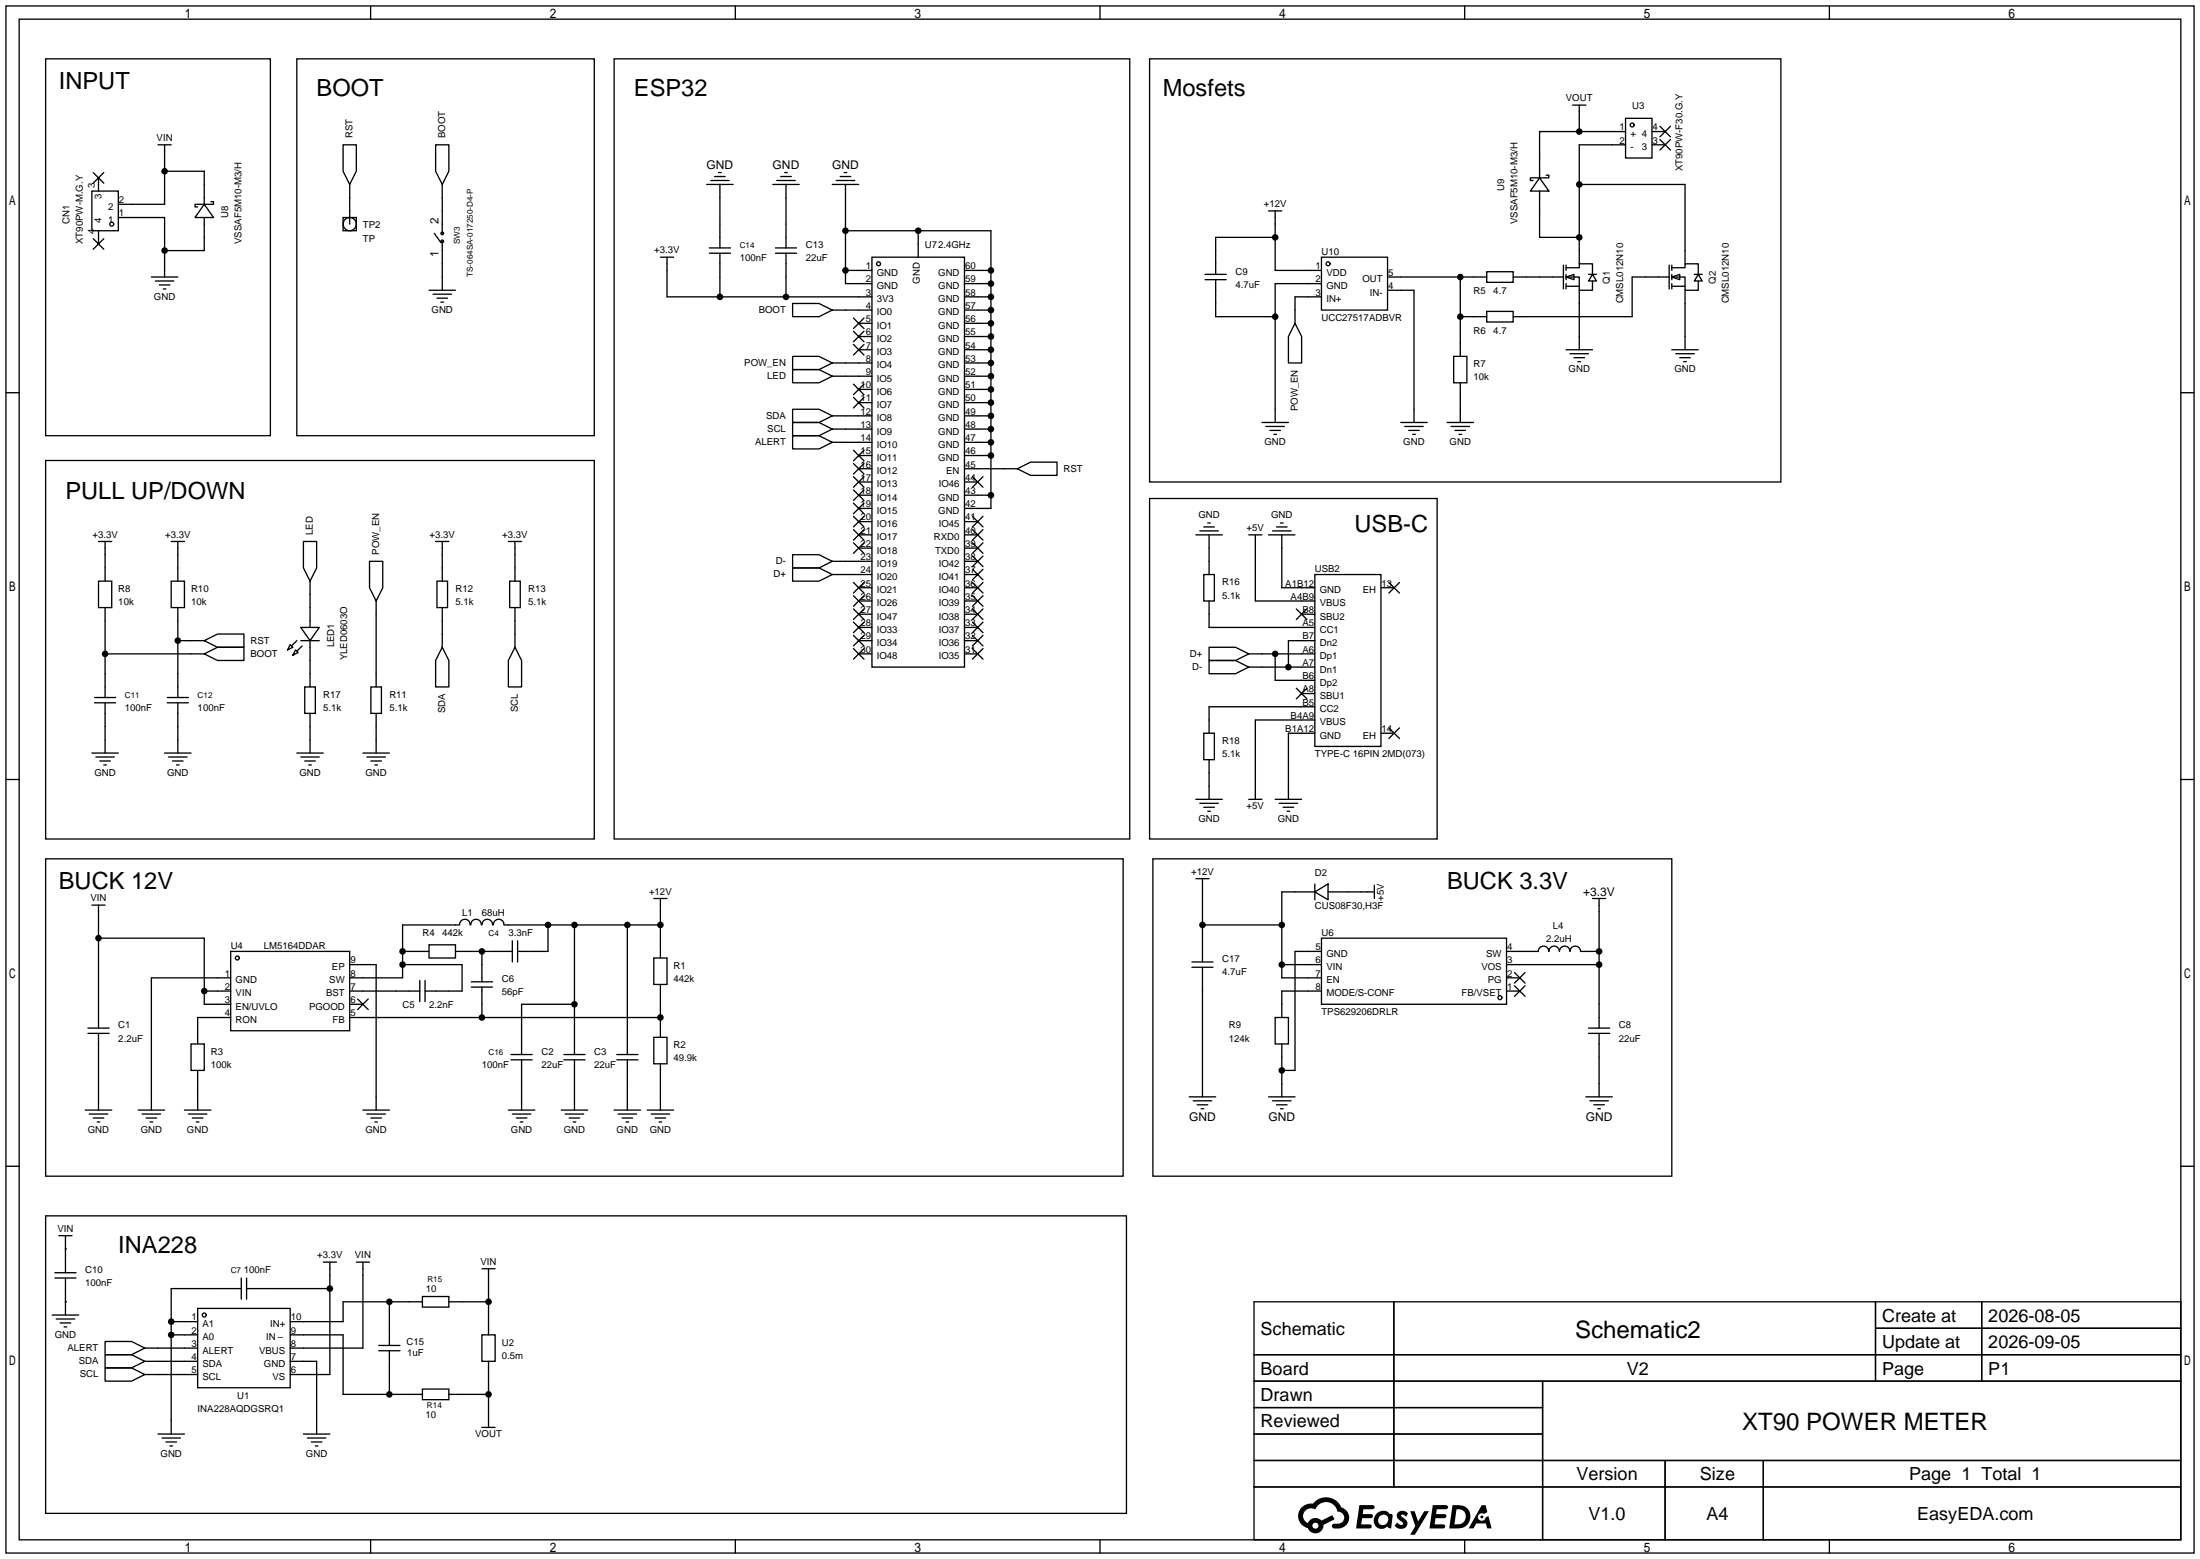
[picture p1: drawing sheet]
<svg xmlns="http://www.w3.org/2000/svg" width="423mm" height="299mm" viewBox="0 0 423 299" stroke-linecap="round" stroke-linejoin="round" font-family="sans-serif">
<g fill="none" stroke="#000" stroke-width=".25">
<path d="M1.1 1.1h420.4v297.2h-420.4zM3.7 3.7h415.3v292.1h-415.3zM8.8 11.3h43.1v72.4h-43.1zM57 11.3h57.2v72.4h-57.2zM71.2 1.1v2.6M118 11.3h99v149.9h-99zM141.3 1.1v2.6M211.3 1.1v2.6M220.9 11.3h121.2v81.3h-121.2zM281.4 1.1v2.6M351.5 1.1v2.6M17.7 36.7h5v7.6h-5z"/>
<path d="M17.9 33.1l2 2.1M18.9 34.2v2.5M19.9 33.1l-2 2.1M30.4 27.8h2.5M31.6 27.8v11.4h-8.9M31.6 32.9h7.6v6.3M39.2 39.2l1.8 2.6h-3.5zM40.5 38.7h.5v.5h-3.5v.6h.5M65.9 27.8h2.6v5.1l-1.3 2.5-1.3-2.5zM67.2 35.4v7.7M83.7 27.8h2.5v5.1l-1.2 2.5-1.3-2.5zM85 35.4v9.4"/>
<path d="M135.8 35.4h5M136.5 34.7h3.6M137.3 33.9h2M138 33.1h.6M138.3 35.4v12.2M148.5 35.4h5M149.2 34.7h3.6M150 33.9h2M150.7 33.1h.6M151 35.4v12.2M159.9 35.4h5.1M160.7 34.7h3.5"/>
<path d="M161.4 33.9h2M162.2 33.1h.5M162.4 35.4v19.1h5.1M295.8 34.2l1.8 2.5h-3.6zM295.8 36.7v8.9h7.6M297.1 33.7h.5v.5h-3.6v.5h.5M302.1 20.2h2.6M303.4 35.4h20.3v15.3M303.4 20.2v5.1M312.3 22.7h5.1v7.7h-5.1zM312.3 27.8h-8.9v22.9M312.3 25.3h-16.5v8.9"/>
<path d="M317.4 25.3h2.5M317.4 27.8h2.5M318.9 26.8l2 2M318.9 24.3l2 2M320.9 26.8l-2 2M320.9 24.3l-2 2M17.9 45.8l2 2.1M18.9 44.3v2.6M19.9 45.8l-2 2.1M22.7 41.8h8.9v11.4M29.1 53.2h5.1M29.8 54h3.6"/>
<path d="M30.6 54.7h2M31.4 55.5h.5M39.2 41.8v6.3h-7.6M65.9 41.8h2.6v2.5h-2.6zM82.4 55.8h5.1M83.2 56.5h3.5M83.4 44.8l1.3 1.8M83.9 57.3h2.1M84.7 58h.5M85 46.4v9.4M126.9 49.4h2.5M128.1 49.4v7.6h39.4"/>
<path d="M136.3 47.6h4M136.3 48.6h4M138.3 48.6v8.4M149 47.6h4M149 48.6h4M151 48.6v8.4M152.3 58.3h5.1l2.5 1.3-2.5 1.2h-5.1zM159.9 59.6h7.6M162.4 51.9h5.1M162.4 44.3h28v53.4h-5.1M167.5 49.4h17.8v78.7h-17.8zM176.4 44.3v5.1"/>
<path d="M185.3 59.6h5.1M185.3 51.9h5.1M185.3 54.5h5.1M185.3 57h5.1M231.5 52.7h4.1M231.5 53.7h4.1M233.6 53.7v7.1h11.4M243.7 40.5h2.6M245 40.5v11.4h8.9M245 45.6h-11.4v7.1M253.9 49.4h12.7v10.2h-12.7zM253.9 54.5h-8.9v26.7"/>
<path d="M253.9 57h-5.1v5.1M266.6 55.8h5.1v25.4M266.6 53.2h19M280.5 53.2v15.3M285.6 59.8h5.1v2h-5.1zM285.6 52.2h5.1v2h-5.1zM290.7 53.2h9.7M300.4 50.9v4.6M300.9 53.2l1.5-.5v1zM300.9 51.4h2.5v-.7h2.5v2M300.9 53.2h2.5v2.6h2.5v-1.8M300.9 55h2.5"/>
<path d="M300.9 50.9v1M300.9 52.7v1M300.9 54.5v1M303.4 55.8v11.4M305.2 52.7h1.5M305.9 52.7l.8 1.3h-1.5zM320.7 50.9v4.6M320.7 53.2h-7.1v7.6h-22.9M321.2 53.2l1.5-.5v1zM321.2 51.4h2.5v-.7h2.6v2M321.2 53.2h2.5v2.6h2.6v-1.8M321.2 55h2.5"/>
<path d="M321.2 50.9v1M321.2 52.7v1M321.2 54.5v1M323.7 55.8v11.4M325.5 52.7h1.5M326.3 52.7l.7 1.3h-1.5zM1.1 75.4h2.6M152.3 71h5.1l2.5 1.3-2.5 1.2h-5.1zM152.3 68.5h5.1l2.5 1.2-2.5 1.3h-5.1zM152.3 78.6h5.1l2.5 1.3-2.5 1.3h-5.1zM159.9 72.3h7.6M159.9 69.7h7.6"/>
<path d="M159.9 79.9h7.6M164 61.1l2 2M164 63.6l2 2.1M164 66.2l2 2M164 73.8l2 2M164 76.3l2 2.1M165 67.2h2.5M165 62.1h2.5M165 64.6h2.5M165 74.8h2.5M165 77.3h2.5M166 61.1l-2 2"/>
<path d="M166 63.6l-2 2.1M166 66.2l-2 2M166 73.8l-2 2M166 76.3l-2 2.1M185.3 67.2h5.1M185.3 72.3h5.1M185.3 69.7h5.1M185.3 79.9h5.1M185.3 62.1h5.1M185.3 64.6h5.1M185.3 74.8h5.1M185.3 77.3h5.1"/>
<path d="M248.8 62.1l1.3 2.5v5.1h-2.6v-5.1zM279.3 68.5h2.5v5h-2.5zM280.5 73.5v7.7M280.5 60.8h5.1M300.9 67.2h5M301.6 67.9h3.6M302.4 68.7h2M303.1 69.5h.6M321.2 67.2h5.1M321.9 67.9h3.6M322.7 68.7h2M323.5 69.5h.5"/>
<path d="M419 75.4h2.5M8.8 88.5h105.4v72.7h-105.4zM152.3 81.2h5.1l2.5 1.2-2.5 1.3h-5.1zM152.3 83.7h5.1l2.5 1.3-2.5 1.2h-5.1zM159.9 82.4h7.6M159.9 85h7.6M164 86.5l2 2M164 89l2 2.1M164 91.6l2 2M164 94.1l2 2M164 96.6l2 2.1M164 99.2l2 2"/>
<path d="M165 90h2.5M165 87.5h2.5M165 92.6h2.5M165 95.1h2.5M165 97.7h2.5M166 86.5l-2 2M166 89l-2 2.1M166 91.6l-2 2M166 94.1l-2 2M166 96.6l-2 2.1M166 99.2l-2 2M185.3 82.4h5.1"/>
<path d="M185.3 90h10.2M185.3 85h5.1M185.3 87.5h5.1M185.3 92.6h2.5M185.3 95.1h5.1M186.8 99.2l2 2M186.8 91.6l2 2M188.8 91.6l-2 2M188.8 99.2l-2 2M195.5 90l2.5-1.2h5.1v2.5h-5.1zM220.9 95.8h55.2v65.4h-55.2zM242.4 81.2h5.1"/>
<path d="M243.2 81.9h3.6M244 82.7h2M244.7 83.4h.5M269.1 81.2h5.1M269.9 81.9h3.5M270.6 82.7h2.1M271.4 83.4h.5M278 81.2h5.1M278.8 81.9h3.5M279.5 82.7h2.1M280.3 83.4h.5M18.9 111.6h2.6v5.1h-2.6z"/>
<path d="M18.9 104h2.6M20.2 104v7.6M20.2 116.7v17.3M32.9 111.6h2.5v5.1h-2.5zM32.9 104h2.5M34.2 104v7.6M34.2 116.7v17.3M58.3 104h2.5v5.1l-1.2 2.5-1.3-2.5zM59.6 111.6v8.9M71 107.8h2.5v5.1l-1.2 2.5-1.3-2.5zM72.3 115.4v16.6M83.7 104h2.5"/>
<path d="M83.9 111.6h2.1v5.1h-2.1zM85 104v7.6M85 116.7v7.6M97.7 104h2.5M97.9 111.6h2v5.1h-2zM98.9 104v7.6M98.9 116.7v7.6M152.3 109.1h5.1l2.5 1.3-2.5 1.2h-5.1zM152.3 106.6h5.1l2.5 1.2-2.5 1.3h-5.1zM159.9 110.4h7.6M159.9 107.8h7.6M164 101.7l2 2.1"/>
<path d="M164 104.3l2 2M164 111.9l2 2M164 114.4l2 2.1M164 117l2 2M164 119.5l2 2M165 102.7h2.5M165 100.2h2.5M165 105.3h2.5M165 112.9h2.5M165 115.4h2.5M165 118h2.5M166 101.7l-2 2.1"/>
<path d="M166 104.3l-2 2M166 111.9l-2 2M166 114.4l-2 2.1M166 117l-2 2M166 119.5l-2 2M185.3 102.7h2.5M185.3 110.4h2.5M185.3 107.8h2.5M185.3 100.2h2.5M185.3 105.3h2.5M185.3 112.9h2.5M185.3 115.4h2.5"/>
<path d="M185.3 118h2.5M186.8 114.4l2 2.1M186.8 119.5l2 2M186.8 117l2 2M186.8 111.9l2 2M186.8 109.3l2 2.1M186.8 106.8l2 2M186.8 104.3l2 2M186.8 101.7l2 2.1M188.8 101.7l-2 2.1M188.8 119.5l-2 2M188.8 117l-2 2"/>
<path d="M188.8 114.4l-2 2.1M188.8 111.9l-2 2M188.8 109.3l-2 2.1M188.8 106.8l-2 2M188.8 104.3l-2 2M229.7 102.7h5.1M230.5 102h3.6M231.3 110.4h2v5h-2zM231.3 101.2h2M232 100.5h.5M232.3 102.7v7.7M232.3 115.4v5.1h20.3"/>
<path d="M239.9 102.7h2.5M241.2 102.7v12.7h11.4M243.7 102.7h5.1M244.5 102h3.5M245.2 101.2h2.1M246 100.5h.5M246.3 102.7v10.2h6.3M249 117l2.1 2M250.1 118h2.5M251.1 117l-2.1 2M252.6 110.4h12.7v33h-12.7zM265.3 112.9h2.5"/>
<path d="M266.8 111.9l2.1 2M268.9 111.9l-2.1 2M18.2 134h4M18.2 135h4M20.2 135v9.7M20.2 125.6h19M32.1 134h4.1M32.1 135h4.1M34.2 135v9.7M34.2 123.1h5M39.2 123.1l2.6-1.3h5.1v2.5h-5.1zM39.2 125.6l2.6-1.3h5.1v2.6h-5.1z"/>
<path d="M55.8 123.8l.5 .5-1.1 .5zM56.8 124.8l.5 .5-1 .6zM57 123.1l-1 1M57.8 120.5h3.5l-1.7 2.6zM57.8 123.1h3.5M58 124.1l-1 1M58.5 132h2.1v5h-2.1zM59.6 123.1v8.9M59.6 137v7.7M71.2 132h2.1v5h-2.1zM72.3 137v7.7M85 124.3l1.2 2.6v5.1h-2.5v-5.1z"/>
<path d="M98.9 124.3l1.3 2.6v5.1h-2.5v-5.1zM164 122l2 2.1M164 124.6l2 2M165 125.6h2.5M165 123.1h2.5M165 120.5h2.5M166 122l-2 2.1M166 124.6l-2 2M185.3 125.6h2.5M185.3 123.1h2.5M185.3 120.5h2.5M186.8 124.6l2 2"/>
<path d="M186.8 122l2 2.1M188.8 124.6l-2 2M188.8 122l-2 2.1M232.3 124.3h5.1l2.5 1.3-2.5 1.3h-5.1zM232.3 126.9h5.1l2.5 1.2-2.5 1.3h-5.1zM239.9 125.6h12.7M239.9 128.1h12.7M245 125.6v5.1h7.6M249 132.2l2.1 2M250.1 133.2h2.5M251.1 132.2l-2.1 2M252.6 135.8h-20.3v5"/>
<path d="M252.6 123.1h-5.1v5M252.6 138.3h-11.4v15.2M266.8 139.8l2.1 2.1M268.9 139.8l-2.1 2.1M1.1 149.7h2.6M17.7 144.7h5M18.4 145.4h3.6M19.2 146.2h2M19.9 146.9h.5M31.6 144.7h5.1M32.4 145.4h3.5M33.1 146.2h2.1"/>
<path d="M33.9 146.9h.5M57 144.7h5.1M57.8 145.4h3.5M58.5 146.2h2.1M59.3 146.9h.5M69.7 144.7h5.1M70.5 145.4h3.5M71.2 146.2h2.1M72 146.9h.5M229.7 153.5h5.1M230.5 154.3h3.6M231.3 140.8h2v5.1h-2z"/>
<path d="M231.3 155.1h2M232 155.8h.5M232.3 145.9v7.6M239.9 153.5h2.5M245 153.5h5.1M245.7 154.3h3.6M246.5 155.1h2M247.3 155.8h.5M252.6 140.8h-5.1v12.7M265.3 140.8h2.5M419 149.7h2.5M8.8 165h207v60.9h-207z"/>
<path d="M17.7 173.9h2.5M18.9 173.9v23.6M90.3 177.7a1.01 1.01 0 0 0-1-1.1 1.01 1.01 0 0 0-1 1.1h-11v10.1h-10.1M90.4 177.7a1.01 1.01 0 0 1 1.1-1.1 1.01 1.01 0 0 1 1 1.1M92.6 177.7a1.01 1.01 0 0 1 1-1.1 1.01 1.01 0 0 1 1 1.1M94.8 177.7a1.01 1.01 0 0 1 1-1.1 1.01 1.01 0 0 1 1 1.1M96.9 177.7h30M105.3 177.7v5.1h-5.9M110.4 177.7v24.9M120.5 177.7v24.9M125.6 172.6h2.5M126.9 172.6v11.4"/>
<path d="M221.5 165h99.7v60.9h-99.7zM229.7 168.8h2.6M231 168.8v16M231 177.7h15.3M252.6 171.3l2.5-1.5v3zM252.6 171.3h-6.3v16.5h7.6M252.6 169.8v3M255.1 171.3h8.9M264 170.1v2.5M305.9 172.6h2.6M307.2 172.6v24.9M16.9 198.5h4.1"/>
<path d="M16.9 197.5h4.1M18.9 198.5v14.7M18.9 180.2h20.3v12.7h5.1M39.2 190.4h5.1M44.3 182.8h22.9v15.2h-22.9zM44.3 195.5h-6.3v5M44.3 187.8h-15.2v25.4M67.2 185.3h5.1v27.9M67.2 190.4h13.4M67.2 192.9h2.5M67.2 195.5h59.7M68.7 191.9l2 2"/>
<path d="M70.7 191.9l-2 2M77.3 185.3h11.5v5.1h-7.1M77.3 182.8h5.1M80.6 188.3v4.1M81.7 188.3v4.1M82.4 181.5h5.1v2.5h-5.1zM87.5 182.8h10.9M90.6 189.6h4M90.6 188.6h4M92.6 182.8v5.8M92.6 189.6v5.9M98.4 180.7v4.1"/>
<path d="M99.4 180.7v4.1M110.4 192.9h-10.2v9.7M125.6 184h2.5v5.1h-2.5zM125.6 199.3h2.5v5h-2.5zM126.9 189.1v10.2M229 185.8h4M229 184.8h4M231 185.8v24.9M245 195.5h2.5v5h-2.5zM246.3 185.3h7.6M253.9 180.2h35.5v12.7h-35.5zM253.9 190.4h-7.6v5.1"/>
<path d="M253.9 182.8h-5.1v22.8h-2.5M289.4 182.8l6.1-.1a1.02 1.02 0 0 1 1-1 1.02 1.02 0 0 1 1.1 1.1 1.02 1.02 0 0 1 1-1.1 1.02 1.02 0 0 1 1 1.1 1.02 1.02 0 0 1 1-1.1 1.02 1.02 0 0 1 1 1.1 1.02 1.02 0 0 1 1-1.1 1.02 1.02 0 0 1 1.1 1.1h3.5M289.4 187.8h2.6M289.4 190.4h2.6M289.4 185.3h17.8M291 189.4l2 2M291 186.8l2 2M293 189.4l-2 2M293 186.8l-2 2M305.2 198.5h4M305.2 197.5h4M307.2 198.5v12.2"/>
<path d="M16.4 213.2h5.1M17.1 214h3.6M17.9 214.8h2M18.7 215.5h.5M26.5 213.2h5.1M27.3 214h3.6M28.1 214.8h2M28.8 215.5h.5M35.4 213.2h5.1M36.2 214h3.6M36.7 200.5h2.5v5.1h-2.5zM37 214.8h2"/>
<path d="M37.7 215.5h.5M38 205.6v7.6M69.7 213.2h5.1M70.5 214h3.5M71.2 214.8h2.1M72 215.5h.5M97.7 213.2h5M98.2 203.6h4M98.2 202.6h4M98.4 214h3.6M99.2 214.8h2M99.9 215.5h.6"/>
<path d="M100.2 203.6v9.6M107.8 213.2h5.1M108.3 203.6h4.1M108.3 202.6h4.1M108.6 214h3.5M109.3 214.8h2.1M110.1 215.5h.5M110.4 203.6v9.6M118 213.2h5.1M118.5 203.6h4.1M118.5 202.6h4.1M118.7 214h3.6"/>
<path d="M119.5 214.8h2M120.3 215.5h.5M120.5 203.6v9.6M124.3 213.2h5.1M125.1 214h3.6M125.9 214.8h2M126.6 215.5h.5M126.9 204.3v8.9M228.5 210.7h5.1M229.2 211.5h3.6M230 212.2h2M230.8 213h.5"/>
<path d="M243.7 210.7h5.1M244.5 211.5h3.5M245.2 212.2h2.1M246 213h.5M246.3 200.5v10.2M304.7 210.7h5.1M305.4 211.5h3.6M306.2 212.2h2M307 213h.5M1.1 224h2.6M8.8 233.6h207.6v57.1h-207.6zM11.3 237.4h2.5"/>
<path d="M12.6 239.9h.1M12.6 237.4v7.1M419 224h2.5M10 252.6h5.1M10.5 245.5h4.1M10.5 244.5h4.1M10.8 253.4h3.6M11.6 254.1h2M12.3 254.9h.5M12.6 250.1h.1M12.6 245.5v7.1M20.2 257.7h5.1l2.5 1.3-2.5 1.2h-5.1z"/>
<path d="M27.8 259h10.2M32.9 253.9h5.1M32.9 256.4h5.1M38 251.3h17.8v15.3h-17.8zM46.4 247.5h-13.5v28M46.4 245.5v4.1M47.4 247.5h16M47.4 245.5v4.1M55.8 256.4h10.1v11.4h15.3M62.1 242.4h2.5M63.4 242.4v21.6h-7.6M68.5 242.4h2.5"/>
<path d="M69.7 242.4v16.6h-13.9M72.8 258.4h4M72.8 259.5h4M74.8 250.1v8.3M74.8 259.5v8.3M81.2 249h5v2.1h-5zM81.2 250.1h-15.3v3.8h-10.1M86.2 250.1h7.7M92.6 256.4h2.5v5.1h-2.5zM92.6 243.7h2.5M93.9 243.7v12.7M240.9 250.1h178.1v45.7h-178.1z"/>
<path d="M267.8 250.1v35.5M360.3 250.1v15.2M360.3 255.1h58.7M380.7 250.1v15.2M20.2 262.8h5.1l2.5 1.2-2.5 1.3h-5.1zM20.2 260.2h5.1l2.5 1.3-2.5 1.3h-5.1zM27.8 261.5h10.2M27.8 264h10.2M30.4 275.5h5M31.1 276.2h3.6M31.9 277h2M32.6 277.7h.5"/>
<path d="M55.8 261.5h5v14M58.3 275.5h5.1M59.1 276.2h3.5M59.8 277h2M60.6 277.7h.5M81.2 266.8h5v2.1h-5zM86.2 267.8h7.7M92.6 274.2h2.5M93.9 261.5v12.7M240.9 260.2h178.1M240.9 265.3h178.1M240.9 270.4h55.5"/>
<path d="M240.9 275.5h55.5M296.4 265.3v30.5M71.2 295.8v2.5M141.3 295.8v2.5M211.3 295.8v2.5M240.9 280.5h178.1M240.9 285.6h178.1M281.4 295.8v2.5M319.9 280.5v15.3M338.8 280.5v15.3M351.5 295.8v2.5"/>
<circle cx="313.6" cy="24" r=".38"/>
<circle cx="21.5" cy="43.1" r=".38"/>
<circle cx="67.2" cy="43.1" r="1.27"/>
<circle cx="85" cy="44.8" r=".25"/>
<circle cx="85" cy="46.4" r=".25"/>
<circle cx="168.8" cy="50.7" r=".38"/>
<circle cx="255.1" cy="50.7" r=".38"/>
<circle cx="45.6" cy="184" r=".38"/>
<circle cx="288.2" cy="191.6" r=".38"/>
<circle cx="39.2" cy="252.6" r=".38"/>
</g>
<g fill="#000">
<path d="M261.2 289.1h1.6a1.31 1.31 0 0 1 1.2 .2 .4 .4 0 0 1-.3 .6h-1.8l-.1 .9h1.6a.4 .4 0 0 1 .4 .5 .4 .4 0 0 1-.4 .3h-1.7l-.2 1.2h.8a1.23 1.23 0 0 1 1.2 .2 .39 .39 0 0 1-.3 .6h-2.7zM268.7 290.5a1.3 1.3 0 0 1 1.8 .2l-.4 .7a.54 .54 0 0 0-.9-.3l.1 .2a1.58 1.58 0 0 1 1.1 1.6 1.43 1.43 0 0 1-2.5 .2l.5-.6a.64 .64 0 0 0 .5 .4 .64 .64 0 0 0 .7-.2l-.2-.3a1.35 1.35 0 0 1-.9-1.8zM270.9 290.3h.9l.6 1.9 1.2-1.9h.9l-2.7 4.5h-.9l1-1.7zM275.3 289.1h1.6a1.32 1.32 0 0 1 1.2 .2 .39 .39 0 0 1-.3 .6h-1.8l-.1 .9h1.6a.4 .4 0 0 1 .4 .5 .4 .4 0 0 1-.4 .3h-1.7l-.2 1.2h.8a1.23 1.23 0 0 1 1.2 .2 .39 .39 0 0 1-.3 .6h-2.7zM284.7 289.1h.7l.3 1.4-.6 .3a.75 .75 0 0 0-1.1 .3 .75 .75 0 0 0 .5 1.1 .75 .75 0 0 0 .9-.7l.5-.3 .7 2.4h-.9l-.2-1h-1.9l-.5 1h-.9z"/>
<path d="M250.1 289.5a2.37 2.37 0 0 0 1.2 4 1.54 1.54 0 0 0 1.7 1 1.54 1.54 0 0 0 1.3-1.6l2.1-1.1-.5-.8-2 1.1a1.57 1.57 0 0 0-2.6 .5 1.5 1.5 0 0 1-.8-2.1 1.5 1.5 0 0 1 2.2-.5 2.23 2.23 0 0 1 2.3-1.5 2.23 2.23 0 0 1 2 1.9 1.16 1.16 0 0 1 1.2 1 1.16 1.16 0 0 1-1.1 1.3h-.6a.47 .47 0 0 0-.6 .4 .47 .47 0 0 0 .4 .5 2.19 2.19 0 0 0 2.4-.8 2.19 2.19 0 0 0 .1-2.5l-1.1-.8a3.2 3.2 0 0 0-5.5-.7l-1.1 .1zM252.1 293.1a.6 .6 0 0 1 1.2 0 .6 .6 0 0 1-1.2 0z"/>
<path d="M264.5 290.7a1.6 1.6 0 0 0-.4 2.2 1.6 1.6 0 0 0 2.2 .5l.2-.2 .8 .4 .3-2.5-.2-.3h-.5a1.58 1.58 0 0 0-2.4-.1zM265.1 291.3a.99 .99 0 0 1 1.6 .3 .99 .99 0 0 1-.9 1.3 .94 .94 0 0 1-1-.5 .94 .94 0 0 1 .3-1.1z"/>
<path d="M279.1 289.1l-.7 4.5h1.5a2.27 2.27 0 0 0 2.6-2.3 2.27 2.27 0 0 0-2.7-2.2zM279.8 289.9a1.5 1.5 0 0 1 1.8 1.5 1.5 1.5 0 0 1-1.9 1.4h-.3z"/>
<circle cx="31.6" cy="32.9" r=".63"/>
<circle cx="303.4" cy="25.3" r=".63"/>
<circle cx="303.4" cy="35.4" r=".63"/>
<circle cx="31.6" cy="48.1" r=".63"/>
<circle cx="138.3" cy="57" r=".63"/>
<circle cx="151" cy="57" r=".63"/>
<circle cx="162.4" cy="44.3" r=".63"/>
<circle cx="162.4" cy="51.9" r=".63"/>
<circle cx="176.4" cy="44.3" r=".63"/>
<circle cx="190.4" cy="59.6" r=".63"/>
<circle cx="190.4" cy="54.5" r=".63"/>
<circle cx="190.4" cy="51.9" r=".63"/>
<circle cx="190.4" cy="57" r=".63"/>
<circle cx="245" cy="45.6" r=".63"/>
<circle cx="280.5" cy="53.2" r=".63"/>
<circle cx="303.4" cy="45.6" r=".63"/>
<circle cx="190.4" cy="72.3" r=".63"/>
<circle cx="190.4" cy="74.8" r=".63"/>
<circle cx="190.4" cy="62.1" r=".63"/>
<circle cx="190.4" cy="67.2" r=".63"/>
<circle cx="190.4" cy="64.6" r=".63"/>
<circle cx="190.4" cy="77.3" r=".63"/>
<circle cx="190.4" cy="79.9" r=".63"/>
<circle cx="190.4" cy="69.7" r=".63"/>
<circle cx="245" cy="60.8" r=".63"/>
<circle cx="280.5" cy="60.8" r=".63"/>
<circle cx="190.4" cy="85" r=".63"/>
<circle cx="190.4" cy="87.5" r=".63"/>
<circle cx="190.4" cy="95.1" r=".63"/>
<circle cx="190.4" cy="82.4" r=".63"/>
<circle cx="20.2" cy="125.6" r=".63"/>
<circle cx="34.2" cy="123.1" r=".63"/>
<circle cx="245" cy="125.6" r=".63"/>
<circle cx="247.5" cy="128.1" r=".63"/>
<circle cx="105.3" cy="177.7" r=".63"/>
<circle cx="110.4" cy="177.7" r=".63"/>
<circle cx="120.5" cy="177.7" r=".63"/>
<circle cx="126.9" cy="177.7" r=".63"/>
<circle cx="231" cy="177.7" r=".63"/>
<circle cx="246.3" cy="177.7" r=".63"/>
<circle cx="18.9" cy="180.2" r=".63"/>
<circle cx="39.2" cy="190.4" r=".63"/>
<circle cx="77.3" cy="185.3" r=".63"/>
<circle cx="77.3" cy="182.8" r=".63"/>
<circle cx="92.6" cy="195.5" r=".63"/>
<circle cx="92.6" cy="182.8" r=".63"/>
<circle cx="110.4" cy="192.9" r=".63"/>
<circle cx="126.9" cy="195.5" r=".63"/>
<circle cx="246.3" cy="185.3" r=".63"/>
<circle cx="307.2" cy="185.3" r=".63"/>
<circle cx="307.2" cy="182.8" r=".63"/>
<circle cx="246.3" cy="205.6" r=".63"/>
<circle cx="32.9" cy="256.4" r=".63"/>
<circle cx="32.9" cy="253.9" r=".63"/>
<circle cx="63.4" cy="247.5" r=".63"/>
<circle cx="74.8" cy="250.1" r=".63"/>
<circle cx="93.9" cy="250.1" r=".63"/>
<circle cx="74.8" cy="267.8" r=".63"/>
<circle cx="93.9" cy="267.8" r=".63"/>
<circle cx="284.7" cy="291.4" r=".28"/>
</g>
<g font-size="4.6">
<text x="302.6" y="257">Schematic2</text>
<text x="334.7" y="274.8">XT90 POWER METER</text>
</g>
<g font-size="4.5">
<text x="11.3" y="17.2">INPUT</text>
<text x="60.8" y="18.5">BOOT</text>
<text x="121.8" y="18.5">ESP32</text>
<text x="223.4" y="18.5">Mosfets</text>
<text x="12.6" y="95.9">PULL UP/DOWN</text>
<text x="260.2" y="102.3">USB-C</text>
<text x="11.3" y="170.9">BUCK 12V</text>
<text x="278" y="170.9">BUCK 3.3V</text>
<text x="22.7" y="240.7">INA228</text>
</g>
<g font-size="3.5">
<text x="242.2" y="256.4">Schematic</text>
<text x="361.6" y="253.9">Create at</text>
<text x="382" y="253.9">2026-08-05</text>
<text x="361.6" y="259">Update at</text>
<text x="382" y="259">2026-09-05</text>
<text x="242.2" y="264">Board</text>
<text x="242.2" y="269.1">Drawn</text>
<text x="312.6" y="264">V2</text>
<text x="361.6" y="264">Page</text>
<text x="382" y="264">P1</text>
<text x="242.2" y="274.2">Reviewed</text>
<text x="302.9" y="284.4">Version</text>
<text x="326.6" y="284.4">Size</text>
<text x="366.8" y="284.4">Page 1 Total 1</text>
<text x="305.2" y="292">V1.0</text>
<text x="327.8" y="292">A4</text>
<text x="368.3" y="292">EasyEDA.com</text>
</g>
<g font-size="2.3">
<text x="135.7" y="32.4">GND</text>
<text x="148.4" y="32.4">GND</text>
<text x="159.9" y="32.4">GND</text>
<text x="304.2" y="172.1">+3.3V</text>
<text x="228.4" y="215.3">GND</text>
<text x="243.7" y="215.3">GND</text>
<text x="304.6" y="215.3">GND</text>
</g>
<g font-size="2.2">
<text x="84.2" y="43.1" transform="rotate(-90 84.2 43.1)">2</text>
<text x="84.2" y="49.4" transform="rotate(-90 84.2 49.4)">1</text>
</g>
<g font-size="1.8">
<text x="300.8" y="19.5">VOUT</text>
<text x="313.6" y="21">U3</text>
<text x="30.1" y="27.1">VIN</text>
<text x="67.7" y="26.5" transform="rotate(-90 67.7 26.5)">RST</text>
<text x="85.5" y="26.5" transform="rotate(-90 85.5 26.5)">BOOT</text>
<text x="311.1" y="25">1</text>
<text x="311.1" y="27.6">2</text>
<text x="313.2" y="26.3">+ 4</text>
<text x="313.2" y="28.9">-</text>
<text x="315.4" y="28.9">3</text>
<text x="317.5" y="27.6">3</text>
<text x="317.5" y="25">4</text>
<text x="323.3" y="32.9" transform="rotate(-90 323.3 32.9)">XT90PW-F30.G.Y</text>
<text x="18.2" y="36.1" transform="rotate(-90 18.2 36.1)">3</text>
<text x="19.5" y="38.2" transform="rotate(-90 19.5 38.2)">3</text>
<text x="20.8" y="40.3">2</text>
<text x="22.9" y="41.6">1</text>
<text x="22.9" y="39">2</text>
<text x="43.9" y="41.8" transform="rotate(-90 43.9 41.8)">U8</text>
<text x="242.8" y="39.8">+12V</text>
<text x="289" y="36.7" transform="rotate(-90 289 36.7)">U9</text>
<text x="13.4" y="43.1" transform="rotate(-90 13.4 43.1)">CN1</text>
<text x="15.9" y="46.9" transform="rotate(-90 15.9 46.9)">XT90PW-M.G.Y</text>
<text x="18.2" y="45" transform="rotate(-90 18.2 45)">4</text>
<text x="19.5" y="42.9" transform="rotate(-90 19.5 42.9)">4</text>
<text x="20.8" y="42.8">1</text>
<text x="46.4" y="46.9" transform="rotate(-90 46.4 46.9)">VSSAF5M10-M3/H</text>
<text x="69.7" y="43.9">TP2</text>
<text x="69.7" y="46.4">TP</text>
<text x="154.8" y="47.7">C13</text>
<text x="177.7" y="47.7">U72.4GHz</text>
<text x="291.5" y="43.1" transform="rotate(-90 291.5 43.1)">VSSAF5M10-M3/H</text>
<text x="125.7" y="48.7">+3.3V</text>
<text x="142.1" y="50.2">100nF</text>
<text x="154.8" y="50.2">22uF</text>
<text x="166.4" y="51.7">1</text>
<text x="168.5" y="53">GND</text>
<text x="180.2" y="53">GND</text>
<text x="185.4" y="51.7">60</text>
<text x="237.4" y="52.8">C9</text>
<text x="252.7" y="51.7">1</text>
<text x="253.9" y="48.9">U10</text>
<text x="254.8" y="53">VDD</text>
<text x="266.7" y="53">5</text>
<text x="29.6" y="57.6">GND</text>
<text x="166.4" y="54.3">2</text>
<text x="166.4" y="56.8">3</text>
<text x="166.4" y="59.3">4</text>
<text x="168.5" y="55.5">GND</text>
<text x="168.5" y="58.1">3V3</text>
<text x="176.7" y="54.5" transform="rotate(-90 176.7 54.5)">GND</text>
<text x="180.2" y="58.1">GND</text>
<text x="180.2" y="55.5">GND</text>
<text x="185.4" y="59.3">57</text>
<text x="185.4" y="56.8">58</text>
<text x="185.4" y="54.3">59</text>
<text x="237.4" y="55.3">4.7uF</text>
<text x="252.7" y="54.3">2</text>
<text x="252.7" y="56.8">3</text>
<text x="254.8" y="55.5">GND</text>
<text x="254.8" y="58.1">IN+</text>
<text x="261.7" y="54.3">OUT</text>
<text x="263.2" y="56.8">IN-</text>
<text x="266.7" y="55.5">4</text>
<text x="283.1" y="56.6">R5</text>
<text x="286.9" y="56.6">4.7</text>
<text x="309.3" y="54.5" transform="rotate(-90 309.3 54.5)">Q1</text>
<text x="311.8" y="58.3" transform="rotate(-90 311.8 58.3)">CMSL012N10</text>
<text x="329.6" y="54.5" transform="rotate(-90 329.6 54.5)">Q2</text>
<text x="332.2" y="58.3" transform="rotate(-90 332.2 58.3)">CMSL012N10</text>
<text x="82.9" y="60.1">GND</text>
<text x="145.8" y="60.1">BOOT</text>
<text x="166.4" y="61.9">5</text>
<text x="166.4" y="64.4">6</text>
<text x="168.5" y="60.6">IO0</text>
<text x="168.5" y="63.1">IO1</text>
<text x="168.5" y="65.7">IO2</text>
<text x="180.2" y="65.7">GND</text>
<text x="180.2" y="63.1">GND</text>
<text x="180.2" y="60.6">GND</text>
<text x="185.4" y="64.4">55</text>
<text x="185.4" y="61.9">56</text>
<text x="253.9" y="61.6">UCC27517ADBVR</text>
<text x="283.1" y="64.2">R6</text>
<text x="286.9" y="64.2">4.7</text>
<text x="143" y="70.3">POW_EN</text>
<text x="166.4" y="67">7</text>
<text x="166.4" y="69.5">8</text>
<text x="168.5" y="68.2">IO3</text>
<text x="168.5" y="70.8">IO4</text>
<text x="180.2" y="70.8">GND</text>
<text x="180.2" y="68.2">GND</text>
<text x="185.4" y="69.5">53</text>
<text x="185.4" y="67">54</text>
<text x="283.1" y="70.5">R7</text>
<text x="301.3" y="71.5">GND</text>
<text x="321.7" y="71.5">GND</text>
<text x="147.4" y="72.8">LED</text>
<text x="165.3" y="74.6">10</text>
<text x="165.3" y="77.1">11</text>
<text x="166.4" y="72">9</text>
<text x="168.5" y="73.3">IO5</text>
<text x="168.5" y="75.8">IO6</text>
<text x="180.2" y="75.8">GND</text>
<text x="180.2" y="73.3">GND</text>
<text x="185.4" y="77.1">50</text>
<text x="185.4" y="74.6">51</text>
<text x="185.4" y="72">52</text>
<text x="283.1" y="73.1">10k</text>
<text x="147.2" y="80.4">SDA</text>
<text x="147.4" y="83">SCL</text>
<text x="165.3" y="79.7">12</text>
<text x="165.3" y="82.2">13</text>
<text x="168.5" y="78.4">IO7</text>
<text x="168.5" y="80.9">IO8</text>
<text x="168.5" y="83.5">IO9</text>
<text x="180.2" y="83.5">GND</text>
<text x="180.2" y="80.9">GND</text>
<text x="180.2" y="78.4">GND</text>
<text x="185.4" y="82.2">48</text>
<text x="185.4" y="79.7">49</text>
<text x="249.3" y="79" transform="rotate(-90 249.3 79)">POW_EN</text>
<text x="145" y="85.5">ALERT</text>
<text x="165.3" y="84.7">14</text>
<text x="165.3" y="87.3">15</text>
<text x="165.3" y="89.8">16</text>
<text x="168.5" y="86">IO10</text>
<text x="168.5" y="88.5">IO11</text>
<text x="180.2" y="88.5">GND</text>
<text x="180.2" y="86">GND</text>
<text x="185.4" y="89.8">45</text>
<text x="185.4" y="87.3">46</text>
<text x="185.4" y="84.7">47</text>
<text x="242.9" y="85.5">GND</text>
<text x="269.6" y="85.5">GND</text>
<text x="278.5" y="85.5">GND</text>
<text x="165.3" y="92.4">17</text>
<text x="165.3" y="94.9">18</text>
<text x="168.5" y="91.1">IO12</text>
<text x="168.5" y="93.6">IO13</text>
<text x="180.3" y="93.6">IO46</text>
<text x="181.8" y="91.1">EN</text>
<text x="185.4" y="94.9">43</text>
<text x="185.4" y="92.4">44</text>
<text x="204.3" y="90.6">RST</text>
<text x="165.3" y="97.4">19</text>
<text x="165.3" y="100">20</text>
<text x="168.5" y="96.2">IO14</text>
<text x="168.5" y="98.7">IO15</text>
<text x="168.5" y="101.2">IO16</text>
<text x="180.2" y="98.7">GND</text>
<text x="180.2" y="96.2">GND</text>
<text x="180.3" y="101.2">IO45</text>
<text x="185.4" y="100">41</text>
<text x="185.4" y="97.4">42</text>
<text x="230.2" y="99.5">GND</text>
<text x="244.2" y="99.5">GND</text>
<text x="17.8" y="103.3">+3.3V</text>
<text x="31.7" y="103.3">+3.3V</text>
<text x="60.1" y="102.7" transform="rotate(-90 60.1 102.7)">LED</text>
<text x="72.8" y="106.6" transform="rotate(-90 72.8 106.6)">POW_EN</text>
<text x="82.5" y="103.3">+3.3V</text>
<text x="96.5" y="103.3">+3.3V</text>
<text x="165.3" y="102.5">21</text>
<text x="165.3" y="105.1">22</text>
<text x="165.3" y="107.6">23</text>
<text x="168.5" y="103.8">IO17</text>
<text x="168.5" y="106.3">IO18</text>
<text x="179.4" y="103.8">RXD0</text>
<text x="179.6" y="106.3">TXD0</text>
<text x="185.4" y="107.6">38</text>
<text x="185.4" y="105.1">39</text>
<text x="185.4" y="102.5">40</text>
<text x="239.5" y="102">+5V</text>
<text x="22.7" y="113.7">R8</text>
<text x="36.7" y="113.7">R10</text>
<text x="87.5" y="113.7">R12</text>
<text x="101.5" y="113.7">R13</text>
<text x="148.6" y="110.9">D+</text>
<text x="149.1" y="108.4">D-</text>
<text x="165.3" y="110.1">24</text>
<text x="165.3" y="112.7">25</text>
<text x="168.5" y="108.9">IO19</text>
<text x="168.5" y="111.4">IO20</text>
<text x="168.5" y="113.9">IO21</text>
<text x="180.3" y="113.9">IO40</text>
<text x="180.3" y="111.4">IO41</text>
<text x="180.3" y="108.9">IO42</text>
<text x="185.4" y="112.7">36</text>
<text x="185.4" y="110.1">37</text>
<text x="234.8" y="112.4">R16</text>
<text x="246.9" y="112.7">A1B12</text>
<text x="252.6" y="109.9">USB2</text>
<text x="253.5" y="113.9">GND</text>
<text x="261.8" y="113.9">EH</text>
<text x="265.4" y="112.7">13</text>
<text x="22.7" y="116.3">10k</text>
<text x="36.7" y="116.3">10k</text>
<text x="87.5" y="116.3">5.1k</text>
<text x="101.5" y="116.3">5.1k</text>
<text x="165.3" y="115.2">26</text>
<text x="165.3" y="117.8">27</text>
<text x="168.5" y="116.5">IO26</text>
<text x="168.5" y="119">IO47</text>
<text x="180.3" y="119">IO38</text>
<text x="180.3" y="116.5">IO39</text>
<text x="185.4" y="117.8">34</text>
<text x="185.4" y="115.2">35</text>
<text x="234.8" y="115">5.1k</text>
<text x="248" y="115.2">A4B9</text>
<text x="250.2" y="117.8">B8</text>
<text x="253.5" y="116.5">VBUS</text>
<text x="253.5" y="119">SBU2</text>
<text x="48.1" y="123.6">RST</text>
<text x="64.2" y="124.3" transform="rotate(-90 64.2 124.3)">LED1</text>
<text x="165.3" y="120.3">28</text>
<text x="165.3" y="122.8">29</text>
<text x="165.3" y="125.4">30</text>
<text x="168.5" y="121.6">IO33</text>
<text x="168.5" y="124.1">IO34</text>
<text x="180.3" y="124.1">IO36</text>
<text x="180.3" y="121.6">IO37</text>
<text x="185.4" y="125.4">31</text>
<text x="185.4" y="122.8">32</text>
<text x="185.4" y="120.3">33</text>
<text x="250.2" y="120.3">A5</text>
<text x="250.2" y="122.8">B7</text>
<text x="250.2" y="125.4">A6</text>
<text x="253.5" y="121.6">CC1</text>
<text x="253.5" y="124.1">Dn2</text>
<text x="48.1" y="126.2">BOOT</text>
<text x="66.7" y="126.9" transform="rotate(-90 66.7 126.9)">YLED0603O</text>
<text x="168.5" y="126.6">IO48</text>
<text x="180.3" y="126.6">IO35</text>
<text x="228.6" y="126.2">D+</text>
<text x="229.1" y="128.7">D-</text>
<text x="250.2" y="127.9">A7</text>
<text x="250.2" y="130.5">B6</text>
<text x="253.5" y="126.6">Dp1</text>
<text x="253.5" y="129.2">Dn1</text>
<text x="253.5" y="131.7">Dp2</text>
<text x="24" y="136.6">100nF</text>
<text x="38" y="136.6">100nF</text>
<text x="62.1" y="134">R17</text>
<text x="62.1" y="136.6">5.1k</text>
<text x="74.8" y="134">R11</text>
<text x="74.8" y="136.6">5.1k</text>
<text x="85.5" y="137" transform="rotate(-90 85.5 137)">SDA</text>
<text x="99.5" y="136.8" transform="rotate(-90 99.5 136.8)">SCL</text>
<text x="250.2" y="133">A8</text>
<text x="250.2" y="135.5">B5</text>
<text x="253.5" y="134.3">SBU1</text>
<text x="253.5" y="136.8">CC2</text>
<text x="234.8" y="142.9">R18</text>
<text x="246.9" y="140.6">B1A12</text>
<text x="248" y="138.1">B4A9</text>
<text x="253.5" y="139.3">VBUS</text>
<text x="253.5" y="141.9">GND</text>
<text x="261.8" y="141.9">EH</text>
<text x="265.4" y="140.6">14</text>
<text x="18.1" y="149">GND</text>
<text x="32.1" y="149">GND</text>
<text x="57.5" y="149">GND</text>
<text x="70.2" y="149">GND</text>
<text x="234.8" y="145.5">5.1k</text>
<text x="252.6" y="145.5">TYPE-C 16PIN 2MD(073)</text>
<text x="239.5" y="155.4">+5V</text>
<text x="230.2" y="157.9">GND</text>
<text x="245.5" y="157.9">GND</text>
<text x="17.4" y="173.1">VIN</text>
<text x="124.7" y="171.9">+12V</text>
<text x="228.8" y="168.1">+12V</text>
<text x="252.6" y="168.3">D2</text>
<text x="265.9" y="173" transform="rotate(-90 265.9 173)">+5V</text>
<text x="81.2" y="179.8">R4</text>
<text x="85" y="179.8">442k</text>
<text x="88.8" y="175.9">L1</text>
<text x="92.6" y="175.9">68uH</text>
<text x="97.7" y="179.8">3.3nF</text>
<text x="252.6" y="174.7">CUS08F30,H3F</text>
<text x="253.9" y="179.8">U6</text>
<text x="298.3" y="178.5">L4</text>
<text x="44.3" y="182.3">U4</text>
<text x="50.7" y="182.3">LM5164DDAR</text>
<text x="67.3" y="185.1">9</text>
<text x="234.8" y="184.8">C17</text>
<text x="252.7" y="182.5">5</text>
<text x="252.7" y="185.1">6</text>
<text x="254.8" y="183.8">GND</text>
<text x="285.5" y="183.8">SW</text>
<text x="289.6" y="185.1">3</text>
<text x="289.6" y="182.5">4</text>
<text x="297.1" y="181">2.2uH</text>
<text x="43.2" y="187.6">1</text>
<text x="43.2" y="190.1">2</text>
<text x="45.3" y="188.9">GND</text>
<text x="45.3" y="191.4">VIN</text>
<text x="62.6" y="191.4">BST</text>
<text x="63.3" y="188.9">SW</text>
<text x="63.8" y="186.3">EP</text>
<text x="67.3" y="190.1">7</text>
<text x="67.3" y="187.6">8</text>
<text x="96.4" y="188.6">C6</text>
<text x="96.4" y="191.2">56pF</text>
<text x="129.4" y="186.1">R1</text>
<text x="129.4" y="188.6">442k</text>
<text x="234.8" y="187.4">4.7uF</text>
<text x="252.7" y="187.6">7</text>
<text x="252.7" y="190.1">8</text>
<text x="254.8" y="186.3">VIN</text>
<text x="254.8" y="188.9">EN</text>
<text x="254.8" y="191.4">MODE/S-CONF</text>
<text x="280.8" y="191.4">FB/VSET</text>
<text x="284.6" y="186.3">VOS</text>
<text x="285.8" y="188.9">PG</text>
<text x="289.6" y="190.1">1</text>
<text x="289.6" y="187.6">2</text>
<text x="22.7" y="197.5">C1</text>
<text x="43.2" y="192.7">3</text>
<text x="43.2" y="195.2">4</text>
<text x="45.3" y="194">EN/UVLO</text>
<text x="45.3" y="196.5">RON</text>
<text x="59.4" y="194">PGOOD</text>
<text x="63.9" y="196.5">FB</text>
<text x="67.3" y="195.2">5</text>
<text x="67.3" y="192.7">6</text>
<text x="77.3" y="193.7">C5</text>
<text x="82.4" y="193.7">2.2nF</text>
<text x="236.1" y="197.5">R9</text>
<text x="253.9" y="195">TPS629206DRLR</text>
<text x="311" y="197.5">C8</text>
<text x="22.7" y="200.1">2.2uF</text>
<text x="40.5" y="202.6">R3</text>
<text x="104" y="202.6">C2</text>
<text x="114.2" y="202.6">C3</text>
<text x="129.4" y="201.3">R2</text>
<text x="129.4" y="203.9">49.9k</text>
<text x="236.1" y="200.1">124k</text>
<text x="311" y="200.1">22uF</text>
<text x="40.5" y="205.2">100k</text>
<text x="92.6" y="205.2">100nF</text>
<text x="104" y="205.2">22uF</text>
<text x="114.2" y="205.2">22uF</text>
<text x="16.9" y="217.6">GND</text>
<text x="27" y="217.6">GND</text>
<text x="35.9" y="217.6">GND</text>
<text x="70.2" y="217.6">GND</text>
<text x="98.1" y="217.6">GND</text>
<text x="108.3" y="217.6">GND</text>
<text x="118.5" y="217.6">GND</text>
<text x="124.8" y="217.6">GND</text>
<text x="11" y="236.6">VIN</text>
<text x="16.4" y="244.5">C10</text>
<text x="46.9" y="244.5">100nF</text>
<text x="60.9" y="241.7">+3.3V</text>
<text x="68.2" y="241.7">VIN</text>
<text x="92.3" y="243">VIN</text>
<text x="16.4" y="247.1">100nF</text>
<text x="81.8" y="248.2">10</text>
<text x="10.5" y="257">GND</text>
<text x="36.8" y="253.6">1</text>
<text x="36.8" y="256.2">2</text>
<text x="38.9" y="254.9">A1</text>
<text x="38.9" y="257.5">A0</text>
<text x="51.1" y="257.5">IN</text>
<text x="51.9" y="254.9">IN+</text>
<text x="55.9" y="256.2">9</text>
<text x="55.9" y="253.6">10</text>
<text x="13" y="259.5">ALERT</text>
<text x="15.1" y="262">SDA</text>
<text x="36.8" y="258.7">3</text>
<text x="36.8" y="261.3">4</text>
<text x="36.8" y="263.8">5</text>
<text x="38.9" y="260">ALERT</text>
<text x="38.9" y="262.5">SDA</text>
<text x="49.8" y="260">VBUS</text>
<text x="50.7" y="262.5">GND</text>
<text x="55.9" y="263.8">6</text>
<text x="55.9" y="261.3">7</text>
<text x="55.9" y="258.7">8</text>
<text x="78.1" y="258.4">C15</text>
<text x="78.2" y="260.6">1uF</text>
<text x="96.4" y="258.5">U2</text>
<text x="96.4" y="261">0.5m</text>
<text x="15.3" y="264.6">SCL</text>
<text x="38.9" y="265.1">SCL</text>
<text x="45.6" y="268.7">U1</text>
<text x="52.3" y="265.1">VS</text>
<text x="38" y="271.2">INA228AQDGSRQ1</text>
<text x="81.8" y="272.4">10</text>
<text x="30.8" y="279.8">GND</text>
<text x="58.8" y="279.8">GND</text>
<text x="91.3" y="276">VOUT</text>
</g>
<g font-size="1.6">
<text x="88.3" y="46.9" transform="rotate(-90 88.3 46.9)">SW3</text>
<text x="142.1" y="47.7">C14</text>
<text x="90.9" y="53.2" transform="rotate(-90 90.9 53.2)">TS-064SA-017250-D4-P</text>
<text x="24" y="134">C11</text>
<text x="38" y="134">C12</text>
<text x="93.9" y="179.8">C4</text>
<text x="93.9" y="202.6">C16</text>
<text x="44.3" y="244.5">C7</text>
<text x="82.1" y="246.2">R15</text>
<text x="82" y="270.5">R14</text>
</g>
</svg>
